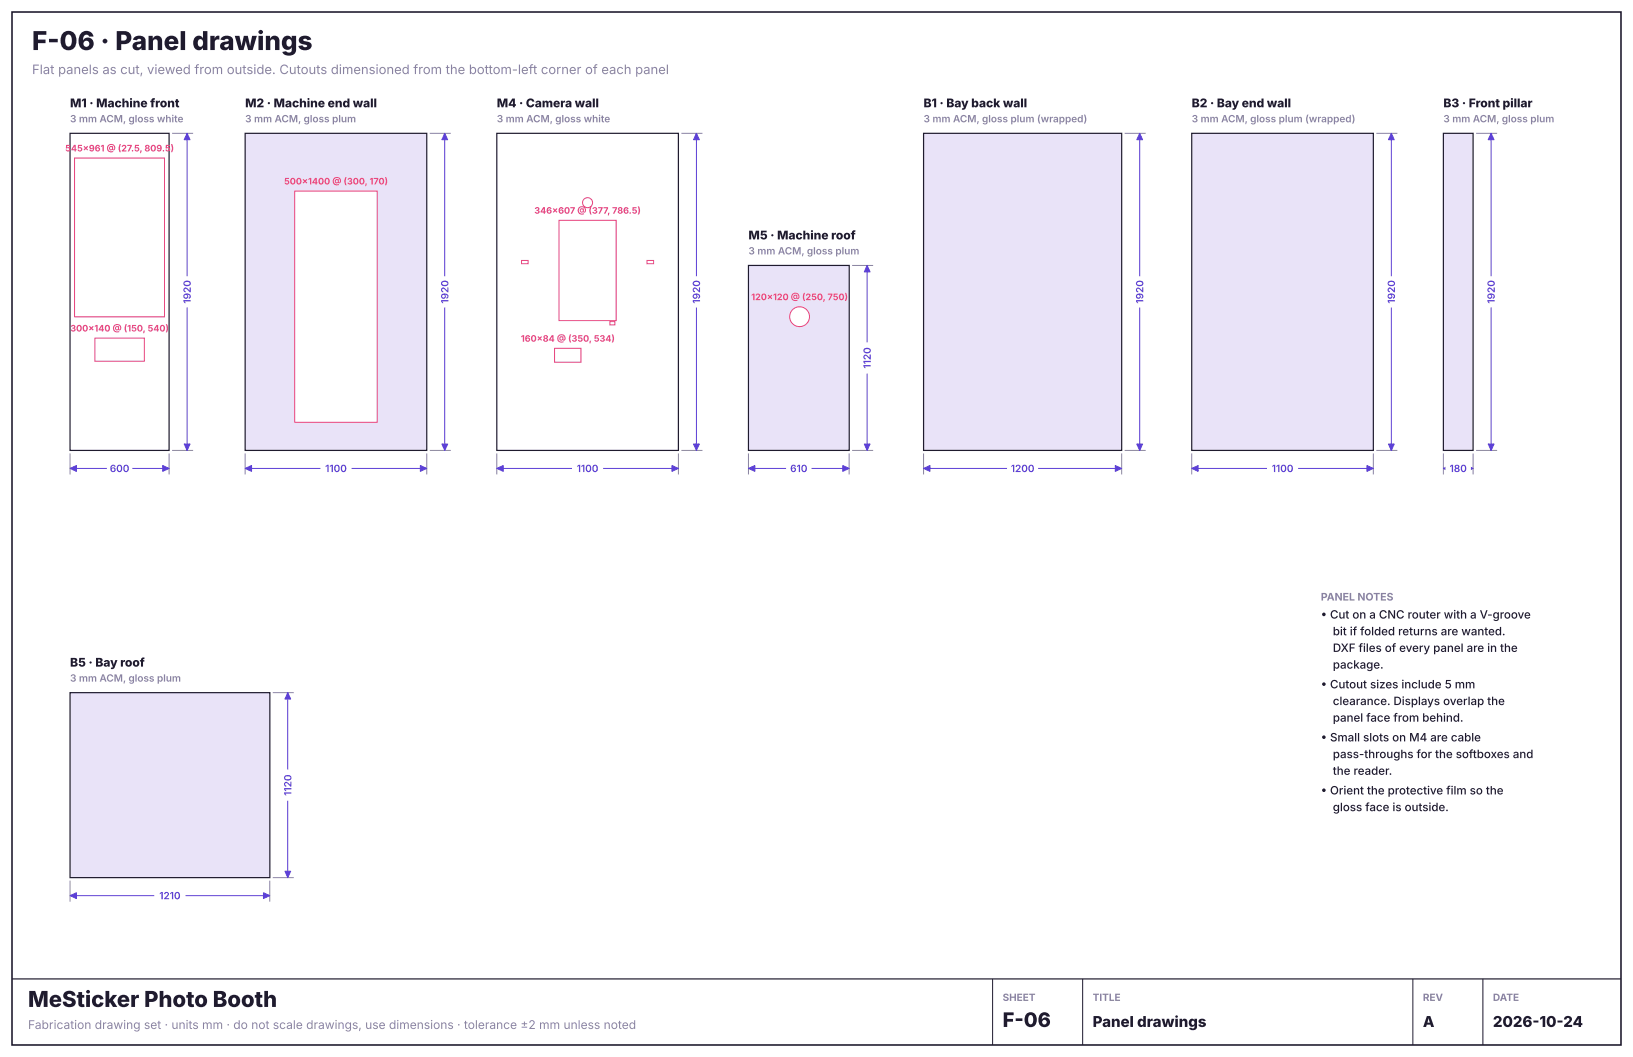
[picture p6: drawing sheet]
<svg xmlns="http://www.w3.org/2000/svg" width="432mm" height="279mm" viewBox="0 0 432 279" stroke-linecap="round" stroke-linejoin="round" font-family="sans-serif">
<path d="M18.5 35.2h26.2v83.9h-26.2z" fill="none" stroke="#1f1b2e" stroke-width=".32"/>
<path d="M19.7 41.8h23.8v41.9h-23.8z" fill="#fff"/>
<path d="M19.7 41.8h23.8v41.9h-23.8z" fill="none" stroke="#e8457e" stroke-width=".26"/>
<path d="M25.1 89.4h13.1v6.1h-13.1z" fill="#fff"/>
<path d="M25.1 89.4h13.1v6.1h-13.1z" fill="none" stroke="#e8457e" stroke-width=".26"/>
<path d="M18.5 119.9v5.5M44.7 119.9v5.5" fill="none" stroke="#8a84a3" stroke-width=".26"/>
<path d="M18.5 123.8h26.2" fill="none" stroke="#5b3fd6" stroke-width=".26"/>
<path d="M43 123.1l1.7 .7-1.7 .8z" fill="#5b3fd6"/>
<path d="M43 123.1l1.7 .7-1.7 .8z" fill="none" stroke="#5b3fd6" stroke-width=".26"/>
<path d="M18.5 123.8l1.7-.7v1.5z" fill="#5b3fd6"/>
<path d="M18.5 123.8l1.7-.7v1.5z" fill="none" stroke="#5b3fd6" stroke-width=".26"/>
<path d="M28.5 122.1l.6-.3h5.1a.79 .79 0 0 1 .8 .8v2.4a.79 .79 0 0 1-.8 .8h-5.1a.79 .79 0 0 1-.8-.8v-2.4z" fill="#fff"/>
<path d="M45.5 35.2h5.6M45.5 119.1h5.6" fill="none" stroke="#8a84a3" stroke-width=".26"/>
<path d="M49.5 35.2v83.9" fill="none" stroke="#5b3fd6" stroke-width=".26"/>
<path d="M49.5 35.2l.7 1.7h-1.5z" fill="#5b3fd6"/>
<path d="M49.5 35.2l.7 1.7h-1.5z" fill="none" stroke="#5b3fd6" stroke-width=".26"/>
<path d="M48.7 117.4h1.5l-.7 1.7z" fill="#5b3fd6"/>
<path d="M48.7 117.4h1.5l-.7 1.7z" fill="none" stroke="#5b3fd6" stroke-width=".26"/>
<path d="M47.7 73.3l.6-.3h2.4a.79 .79 0 0 1 .8 .8v6.7a.79 .79 0 0 1-.8 .8h-2.4a.79 .79 0 0 1-.8-.8v-6.7z" fill="#fff"/>
<path d="M64.8 35.2h48v83.9h-48z" fill="#e9e3f8"/>
<path d="M64.8 35.2h48v83.9h-48z" fill="none" stroke="#1f1b2e" stroke-width=".32"/>
<path d="M77.9 50.5h21.8v61.1h-21.8z" fill="#fff"/>
<path d="M77.9 50.5h21.8v61.1h-21.8z" fill="none" stroke="#e8457e" stroke-width=".26"/>
<path d="M64.8 119.9v5.5M112.8 119.9v5.5" fill="none" stroke="#8a84a3" stroke-width=".26"/>
<path d="M64.8 123.8h48" fill="none" stroke="#5b3fd6" stroke-width=".26"/>
<path d="M111.2 123.1l1.6 .7-1.6 .8z" fill="#5b3fd6"/>
<path d="M111.2 123.1l1.6 .7-1.6 .8z" fill="none" stroke="#5b3fd6" stroke-width=".26"/>
<path d="M64.8 123.8l1.7-.7v1.5z" fill="#5b3fd6"/>
<path d="M64.8 123.8l1.7-.7v1.5z" fill="none" stroke="#5b3fd6" stroke-width=".26"/>
<path d="M85 122.1l.5-.3h6.7a.79 .79 0 0 1 .8 .8v2.4a.79 .79 0 0 1-.8 .8h-6.7a.79 .79 0 0 1-.8-.8v-2.4z" fill="#fff"/>
<path d="M113.6 35.2h5.6M113.6 119.1h5.6" fill="none" stroke="#8a84a3" stroke-width=".26"/>
<path d="M117.6 35.2v83.9" fill="none" stroke="#5b3fd6" stroke-width=".26"/>
<path d="M117.6 35.2l.8 1.7h-1.6z" fill="#5b3fd6"/>
<path d="M117.6 35.2l.8 1.7h-1.6z" fill="none" stroke="#5b3fd6" stroke-width=".26"/>
<path d="M116.8 117.4h1.6l-.8 1.7z" fill="#5b3fd6"/>
<path d="M116.8 117.4h1.6l-.8 1.7z" fill="none" stroke="#5b3fd6" stroke-width=".26"/>
<g fill="#fff">
<path d="M115.9 73.3l.5-.3h2.4a.79 .79 0 0 1 .8 .8v6.7a.79 .79 0 0 1-.8 .8h-2.4a.79 .79 0 0 1-.8-.8v-6.7z"/>
<path d="M131.4 35.2h48v83.9h-48z"/>
</g>
<path d="M131.4 35.2h48v83.9h-48z" fill="none" stroke="#1f1b2e" stroke-width=".32"/>
<path d="M147.8 58.2h15.1v26.5h-15.1z" fill="#fff"/>
<path d="M147.8 58.2h15.1v26.5h-15.1z" fill="none" stroke="#e8457e" stroke-width=".26"/>
<circle cx="155.4" cy="53.6" r="1.32" fill="#fff"/>
<circle cx="155.4" cy="53.6" r="1.32" fill="none" stroke="#e8457e" stroke-width=".26"/>
<path d="M146.6 92.1h7v3.7h-7z" fill="#fff"/>
<path d="M146.6 92.1h7v3.7h-7z" fill="none" stroke="#e8457e" stroke-width=".26"/>
<path d="M137.9 68.8h1.7v.9h-1.7z" fill="#fff"/>
<path d="M137.9 68.8h1.7v.9h-1.7z" fill="none" stroke="#e8457e" stroke-width=".26"/>
<path d="M171.1 68.8h1.7v.9h-1.7z" fill="#fff"/>
<path d="M171.1 68.8h1.7v.9h-1.7z" fill="none" stroke="#e8457e" stroke-width=".26"/>
<path d="M161.3 85h1.3v.9h-1.3z" fill="#fff"/>
<path d="M161.3 85h1.3v.9h-1.3z" fill="none" stroke="#e8457e" stroke-width=".26"/>
<path d="M131.4 119.9v5.5M179.4 119.9v5.5" fill="none" stroke="#8a84a3" stroke-width=".26"/>
<path d="M131.4 123.8h48" fill="none" stroke="#5b3fd6" stroke-width=".26"/>
<path d="M177.7 123.1l1.7 .7-1.7 .8z" fill="#5b3fd6"/>
<path d="M177.7 123.1l1.7 .7-1.7 .8z" fill="none" stroke="#5b3fd6" stroke-width=".26"/>
<path d="M131.4 123.8l1.7-.7v1.5z" fill="#5b3fd6"/>
<path d="M131.4 123.8l1.7-.7v1.5z" fill="none" stroke="#5b3fd6" stroke-width=".26"/>
<path d="M151.5 122.1l.5-.3h6.7a.79 .79 0 0 1 .8 .8v2.4a.79 .79 0 0 1-.8 .8h-6.7a.79 .79 0 0 1-.8-.8v-2.4z" fill="#fff"/>
<path d="M180.2 35.2h5.5M180.2 119.1h5.5" fill="none" stroke="#8a84a3" stroke-width=".26"/>
<path d="M184.1 35.2v83.9" fill="none" stroke="#5b3fd6" stroke-width=".26"/>
<path d="M184.1 35.2l.8 1.7h-1.5z" fill="#5b3fd6"/>
<path d="M184.1 35.2l.8 1.7h-1.5z" fill="none" stroke="#5b3fd6" stroke-width=".26"/>
<path d="M183.4 117.4h1.5l-.8 1.7z" fill="#5b3fd6"/>
<path d="M183.4 117.4h1.5l-.8 1.7z" fill="none" stroke="#5b3fd6" stroke-width=".26"/>
<path d="M182.4 73.3l.6-.3h2.3a.79 .79 0 0 1 .8 .8v6.7a.79 .79 0 0 1-.8 .8h-2.3a.79 .79 0 0 1-.8-.8v-6.7z" fill="#fff"/>
<path d="M197.9 70.2h26.7v48.9h-26.7z" fill="#e9e3f8"/>
<path d="M197.9 70.2h26.7v48.9h-26.7z" fill="none" stroke="#1f1b2e" stroke-width=".32"/>
<circle cx="211.4" cy="83.7" r="2.62" fill="#fff"/>
<circle cx="211.4" cy="83.7" r="2.62" fill="none" stroke="#e8457e" stroke-width=".26"/>
<path d="M197.9 119.9v5.5M224.5 119.9v5.5" fill="none" stroke="#8a84a3" stroke-width=".26"/>
<path d="M197.9 123.8h26.6" fill="none" stroke="#5b3fd6" stroke-width=".26"/>
<path d="M222.9 123.1l1.6 .7-1.6 .8z" fill="#5b3fd6"/>
<path d="M222.9 123.1l1.6 .7-1.6 .8z" fill="none" stroke="#5b3fd6" stroke-width=".26"/>
<path d="M197.9 123.8l1.7-.7v1.5z" fill="#5b3fd6"/>
<path d="M197.9 123.8l1.7-.7v1.5z" fill="none" stroke="#5b3fd6" stroke-width=".26"/>
<path d="M208.1 122.1l.6-.3h5.1a.79 .79 0 0 1 .8 .8v2.4a.79 .79 0 0 1-.8 .8h-5.1a.79 .79 0 0 1-.8-.8v-2.4z" fill="#fff"/>
<path d="M225.3 70.2h5.6M225.3 119.1h5.6" fill="none" stroke="#8a84a3" stroke-width=".26"/>
<path d="M229.3 70.2v48.9" fill="none" stroke="#5b3fd6" stroke-width=".26"/>
<path d="M229.3 70.2l.8 1.7h-1.6z" fill="#5b3fd6"/>
<path d="M229.3 70.2l.8 1.7h-1.6z" fill="none" stroke="#5b3fd6" stroke-width=".26"/>
<path d="M228.5 117.4h1.6l-.8 1.7z" fill="#5b3fd6"/>
<path d="M228.5 117.4h1.6l-.8 1.7z" fill="none" stroke="#5b3fd6" stroke-width=".26"/>
<path d="M227.5 90.7l.6-.2h2.4a.79 .79 0 0 1 .8 .8v6.6a.79 .79 0 0 1-.8 .8h-2.4a.79 .79 0 0 1-.8-.8v-6.6z" fill="#fff"/>
<path d="M244.2 35.2h52.4v83.9h-52.4z" fill="#e9e3f8"/>
<path d="M244.2 35.2h52.4v83.9h-52.4z" fill="none" stroke="#1f1b2e" stroke-width=".32"/>
<path d="M244.2 119.9v5.5M296.6 119.9v5.5" fill="none" stroke="#8a84a3" stroke-width=".26"/>
<path d="M244.2 123.8h52.4" fill="none" stroke="#5b3fd6" stroke-width=".26"/>
<path d="M294.9 123.1l1.7 .7-1.7 .8z" fill="#5b3fd6"/>
<path d="M294.9 123.1l1.7 .7-1.7 .8z" fill="none" stroke="#5b3fd6" stroke-width=".26"/>
<path d="M244.2 123.8l1.7-.7v1.5z" fill="#5b3fd6"/>
<path d="M244.2 123.8l1.7-.7v1.5z" fill="none" stroke="#5b3fd6" stroke-width=".26"/>
<path d="M266.5 122.1l.6-.3h6.6a.79 .79 0 0 1 .8 .8v2.4a.79 .79 0 0 1-.8 .8h-6.6a.79 .79 0 0 1-.8-.8v-2.4z" fill="#fff"/>
<path d="M297.4 35.2h5.5M297.4 119.1h5.5" fill="none" stroke="#8a84a3" stroke-width=".26"/>
<path d="M301.4 35.2v83.9" fill="none" stroke="#5b3fd6" stroke-width=".26"/>
<path d="M301.4 35.2l.7 1.7h-1.5z" fill="#5b3fd6"/>
<path d="M301.4 35.2l.7 1.7h-1.5z" fill="none" stroke="#5b3fd6" stroke-width=".26"/>
<path d="M300.6 117.4h1.5l-.7 1.7z" fill="#5b3fd6"/>
<path d="M300.6 117.4h1.5l-.7 1.7z" fill="none" stroke="#5b3fd6" stroke-width=".26"/>
<path d="M299.6 73.3l.6-.3h2.4a.79 .79 0 0 1 .7 .8v6.7a.79 .79 0 0 1-.7 .8h-2.4a.79 .79 0 0 1-.8-.8v-6.7z" fill="#fff"/>
<path d="M315.1 35.2h48v83.9h-48z" fill="#e9e3f8"/>
<path d="M315.1 35.2h48v83.9h-48z" fill="none" stroke="#1f1b2e" stroke-width=".32"/>
<path d="M315.1 119.9v5.5M363.1 119.9v5.5" fill="none" stroke="#8a84a3" stroke-width=".26"/>
<path d="M315.1 123.8h48" fill="none" stroke="#5b3fd6" stroke-width=".26"/>
<path d="M361.4 123.1l1.7 .7-1.7 .8z" fill="#5b3fd6"/>
<path d="M361.4 123.1l1.7 .7-1.7 .8z" fill="none" stroke="#5b3fd6" stroke-width=".26"/>
<path d="M315.1 123.8l1.7-.7v1.5z" fill="#5b3fd6"/>
<path d="M315.1 123.8l1.7-.7v1.5z" fill="none" stroke="#5b3fd6" stroke-width=".26"/>
<path d="M335.2 122.1l.6-.3h6.7a.79 .79 0 0 1 .8 .8v2.4a.79 .79 0 0 1-.8 .8h-6.7a.79 .79 0 0 1-.8-.8v-2.4z" fill="#fff"/>
<path d="M363.9 35.2h5.6M363.9 119.1h5.6" fill="none" stroke="#8a84a3" stroke-width=".26"/>
<path d="M367.9 35.2v83.9" fill="none" stroke="#5b3fd6" stroke-width=".26"/>
<path d="M367.9 35.2l.8 1.7h-1.6z" fill="#5b3fd6"/>
<path d="M367.9 35.2l.8 1.7h-1.6z" fill="none" stroke="#5b3fd6" stroke-width=".26"/>
<path d="M367.1 117.4h1.6l-.8 1.7z" fill="#5b3fd6"/>
<path d="M367.1 117.4h1.6l-.8 1.7z" fill="none" stroke="#5b3fd6" stroke-width=".26"/>
<path d="M366.2 73.3l.5-.3h2.4a.79 .79 0 0 1 .8 .8v6.7a.79 .79 0 0 1-.8 .8h-2.4a.79 .79 0 0 1-.8-.8v-6.7z" fill="#fff"/>
<path d="M381.7 35.2h7.8v83.9h-7.8z" fill="#e9e3f8"/>
<path d="M381.7 35.2h7.8v83.9h-7.8z" fill="none" stroke="#1f1b2e" stroke-width=".32"/>
<path d="M381.7 119.9v5.5M389.5 119.9v5.5" fill="none" stroke="#8a84a3" stroke-width=".26"/>
<path d="M381.7 123.8h7.8" fill="none" stroke="#5b3fd6" stroke-width=".26"/>
<path d="M387.8 123.1l1.7 .7-1.7 .8z" fill="#5b3fd6"/>
<path d="M387.8 123.1l1.7 .7-1.7 .8z" fill="none" stroke="#5b3fd6" stroke-width=".26"/>
<path d="M381.7 123.8l1.7-.7v1.5z" fill="#5b3fd6"/>
<path d="M381.7 123.8l1.7-.7v1.5z" fill="none" stroke="#5b3fd6" stroke-width=".26"/>
<path d="M382.4 122.1l.6-.3h5.1a.79 .79 0 0 1 .8 .8v2.4a.79 .79 0 0 1-.8 .8h-5.1a.79 .79 0 0 1-.8-.8v-2.4z" fill="#fff"/>
<path d="M390.3 35.2h5.6M390.3 119.1h5.6" fill="none" stroke="#8a84a3" stroke-width=".26"/>
<path d="M394.3 35.2v83.9" fill="none" stroke="#5b3fd6" stroke-width=".26"/>
<path d="M394.3 35.2l.7 1.7h-1.5z" fill="#5b3fd6"/>
<path d="M394.3 35.2l.7 1.7h-1.5z" fill="none" stroke="#5b3fd6" stroke-width=".26"/>
<path d="M393.5 117.4h1.5l-.7 1.7z" fill="#5b3fd6"/>
<path d="M393.5 117.4h1.5l-.7 1.7z" fill="none" stroke="#5b3fd6" stroke-width=".26"/>
<path d="M392.5 73.3l.6-.3h2.4a.79 .79 0 0 1 .8 .8v6.7a.79 .79 0 0 1-.8 .8h-2.4a.79 .79 0 0 1-.8-.8v-6.7z" fill="#fff"/>
<path d="M18.5 183.1h52.9v48.9h-52.9z" fill="#e9e3f8"/>
<path d="M18.5 183.1h52.9v48.9h-52.9z" fill="none" stroke="#1f1b2e" stroke-width=".32"/>
<path d="M18.5 232.8v5.5M71.3 232.8v5.5" fill="none" stroke="#8a84a3" stroke-width=".26"/>
<path d="M18.5 236.7h52.8" fill="none" stroke="#5b3fd6" stroke-width=".26"/>
<path d="M69.7 236l1.6 .7-1.6 .8z" fill="#5b3fd6"/>
<path d="M69.7 236l1.6 .7-1.6 .8z" fill="none" stroke="#5b3fd6" stroke-width=".26"/>
<path d="M18.5 236.7l1.7-.7v1.5z" fill="#5b3fd6"/>
<path d="M18.5 236.7l1.7-.7v1.5z" fill="none" stroke="#5b3fd6" stroke-width=".26"/>
<path d="M41 235l.6-.2h6.7a.79 .79 0 0 1 .8 .8v2.3a.79 .79 0 0 1-.8 .8h-6.7a.79 .79 0 0 1-.8-.8v-2.3z" fill="#fff"/>
<path d="M72.1 183.1h5.6M72.1 232h5.6" fill="none" stroke="#8a84a3" stroke-width=".26"/>
<path d="M76.1 183.1v48.9" fill="none" stroke="#5b3fd6" stroke-width=".26"/>
<path d="M76.1 183.1l.8 1.7h-1.5z" fill="#5b3fd6"/>
<path d="M76.1 183.1l.8 1.7h-1.5z" fill="none" stroke="#5b3fd6" stroke-width=".26"/>
<path d="M75.4 230.3h1.5l-.8 1.7z" fill="#5b3fd6"/>
<path d="M75.4 230.3h1.5l-.8 1.7z" fill="none" stroke="#5b3fd6" stroke-width=".26"/>
<path d="M74.3 203.6l.6-.2h2.4a.79 .79 0 0 1 .8 .8v6.7a.79 .79 0 0 1-.8 .8h-2.4a.79 .79 0 0 1-.8-.8v-6.7z" fill="#fff"/>
<path d="M3.2 3.2h425.4v273h-425.4z" fill="none" stroke="#1f1b2e" stroke-width=".42"/>
<path d="M3.2 258.8h425.4" fill="none" stroke="#1f1b2e" stroke-width=".32"/>
<path d="M262.5 258.8v17.4M286.3 258.8v17.4M373.6 258.8v17.4M392.1 258.8v17.4" fill="none" stroke="#1f1b2e" stroke-width=".26"/>
<text font-size="6.9" fill="#1f1b2e" x="8.5" y="13.2">F-06 · Panel drawings</text>
<text font-size="5.8" fill="#1f1b2e" x="7.4" y="266.2">MeSticker Photo Booth</text>
<text font-size="5.3" fill="#1f1b2e" x="265.1" y="271.5">F-06</text>
<g font-size="4" fill="#1f1b2e">
<text x="288.9" y="271.5">Panel drawings</text>
<text x="376.2" y="271.5">A</text>
<text x="394.8" y="271.5">2026-10-24</text>
</g>
<text font-size="3.4" fill="#8a84a3" x="8.5" y="19.6">Flat panels as cut, viewed from outside. Cutouts dimensioned from the bottom-left corner of each panel</text>
<g font-size="3.2" fill="#1f1b2e">
<text x="18.5" y="28.4">M1 · Machine front</text>
<text x="64.8" y="28.4">M2 · Machine end wall</text>
<text x="131.4" y="28.4">M4 · Camera wall</text>
<text x="244.2" y="28.4">B1 · Bay back wall</text>
<text x="315.1" y="28.4">B2 · Bay end wall</text>
<text x="381.7" y="28.4">B3 · Front pillar</text>
<text x="197.9" y="63.3">M5 · Machine roof</text>
<text x="18.5" y="176.2">B5 · Bay roof</text>
</g>
<text font-size="3.2" fill="#8a84a3" x="7.4" y="272">Fabrication drawing set · units mm · do not scale drawings, use dimensions · tolerance ± 2 mm unless noted</text>
<g font-size="3" fill="#1f1b2e">
<text x="349.2" y="163.5">• Cut on a CNC router with a V-groove</text>
<text x="352.4" y="167.9">bit if folded returns are wanted.</text>
<text x="352.4" y="172.3">DXF files of every panel are in the</text>
<text x="352.4" y="176.7">package.</text>
<text x="349.2" y="182">• Cutout sizes include 5 mm</text>
<text x="352.4" y="186.4">clearance. Displays overlap the</text>
<text x="352.4" y="190.8">panel face from behind.</text>
<text x="349.2" y="196">• Small slots on M4 are cable</text>
<text x="352.4" y="200.4">pass-throughs for the softboxes and</text>
<text x="349.2" y="210">• Orient the protective film so the</text>
<text x="352.4" y="204.8">the reader.</text>
<text x="352.4" y="214.4">gloss face is outside.</text>
</g>
<text font-size="2.8" fill="#8a84a3" x="349.2" y="158.8">PANEL NOTES</text>
<g font-size="2.6" fill="#8a84a3">
<text x="18.5" y="32.3">3 mm ACM, gloss white</text>
<text x="64.8" y="32.3">3 mm ACM, gloss plum</text>
<text x="131.4" y="32.3">3 mm ACM, gloss white</text>
<text x="244.2" y="32.3">3 mm ACM, gloss plum (wrapped)</text>
<text x="315.1" y="32.3">3 mm ACM, gloss plum (wrapped)</text>
<text x="381.7" y="32.3">3 mm ACM, gloss plum</text>
<text x="197.9" y="67.3">3 mm ACM, gloss plum</text>
<text x="18.5" y="180.2">3 mm ACM, gloss plum</text>
<text x="265.1" y="264.6">SHEET</text>
<text x="288.9" y="264.6">TITLE</text>
<text x="376.2" y="264.6">REV</text>
<text x="394.8" y="264.6">DATE</text>
</g>
<g font-size="2.6" fill="#5b3fd6">
<text x="50.4" y="80.3" transform="rotate(-90 50.4 80.3)">1920</text>
<text x="118.6" y="80.3" transform="rotate(-90 118.6 80.3)">1920</text>
<text x="185.1" y="80.3" transform="rotate(-90 185.1 80.3)">1920</text>
<text x="302.3" y="80.3" transform="rotate(-90 302.3 80.3)">1920</text>
<text x="368.9" y="80.3" transform="rotate(-90 368.9 80.3)">1920</text>
<text x="395.2" y="80.3" transform="rotate(-90 395.2 80.3)">1920</text>
<text x="230.2" y="97.4" transform="rotate(-90 230.2 97.4)">1120</text>
<text x="29" y="124.8">600</text>
<text x="86" y="124.8">1100</text>
<text x="152.5" y="124.8">1100</text>
<text x="208.9" y="124.8">610</text>
<text x="267.3" y="124.8">1200</text>
<text x="336.3" y="124.8">1100</text>
<text x="383.3" y="124.8">180</text>
<text x="77" y="210.4" transform="rotate(-90 77 210.4)">1120</text>
<text x="42.1" y="237.7">1210</text>
</g>
<g font-size="2.4" fill="#e8457e">
<text x="17.2" y="40">5</text>
<text x="18.7" y="40">45×961 @ (27.5, 809.5</text>
<text x="45.1" y="40">)</text>
<text x="75.1" y="48.8">500×1400 @ (300, 170)</text>
<text x="141.3" y="56.5">346×607 @ (377, 786.5)</text>
<text x="198.6" y="79.3">120×120 @ (250, 750)</text>
<text x="18.6" y="87.6">300×140 @ (150, 540)</text>
<text x="137.7" y="90.3">160×84 @ (350, 534)</text>
</g>
</svg>
